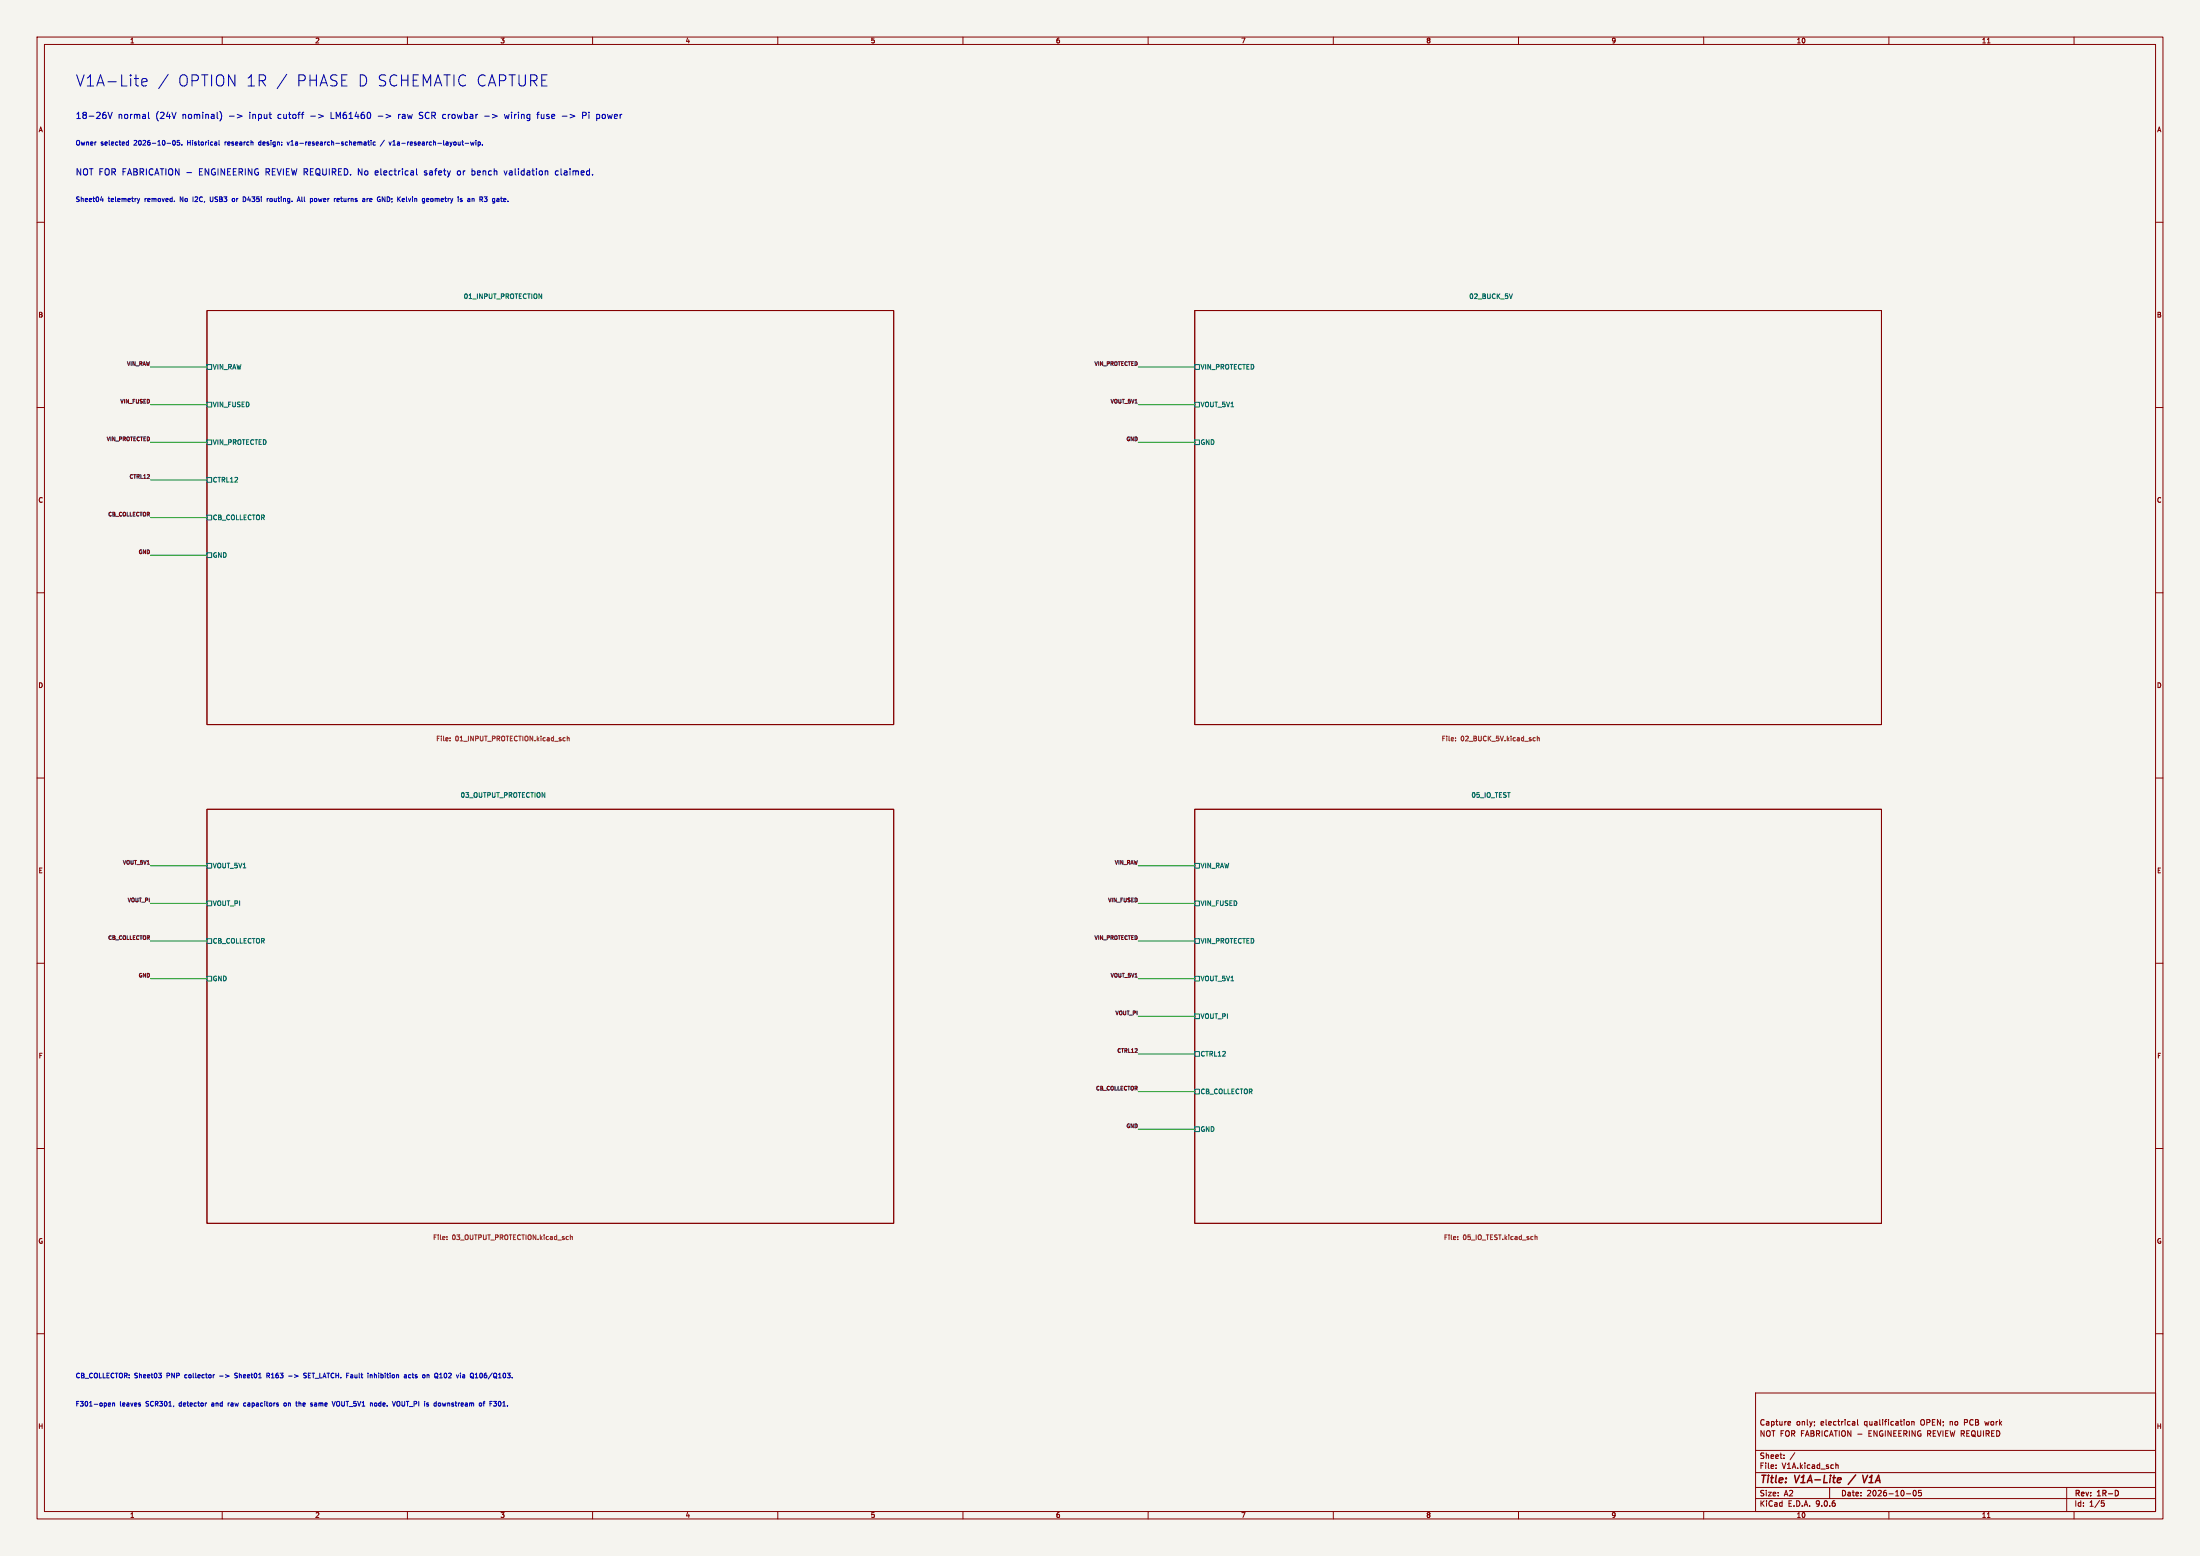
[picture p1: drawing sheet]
<svg xmlns="http://www.w3.org/2000/svg" width="594mm" height="420mm" viewBox="0 0 594 420" stroke-linecap="round" stroke-linejoin="round" font-family="sans-serif">
<path d="M0 0h594v420h-594z" fill="#f5f4ef" stroke="#f5f4ef" stroke-width=".27"/>
<g fill="none" stroke="#840000" stroke-width=".27">
<path d="M10 10h574v400h-574zM12 12h570v396h-570zM60 10v2M110 10v2M160 10v2M210 10v2M260 10v2M310 10v2M360 10v2M410 10v2M460 10v2M510 10v2"/>
<path d="M536.6 11.6h.7M560 10v2M10 60h2M582 60h2M55.9 83.8h185.4v111.8h-185.4zM322.6 83.8h185.4v111.8h-185.4zM10 110h2M582 110h2M10 160h2M582 160h2M10 210h2M55.9 218.4h185.4v111.8h-185.4z"/>
<path d="M322.6 218.4h185.4v111.8h-185.4zM582 210h2M10 260h2M582 260h2M10 310h2M582 310h2M10 360h2M474 376h108v32h-108zM582 360h2M474 397.5h108M474 391.5h108M479.5 396.2v.2"/>
<path d="M479.5 395.4v.2M481.7 393.5v.2M481.7 392.7v.2M483 383.7h.4l.1 .3-.8 .2M483.4 384.6l-.4 .1M484.6 392.1l-1.3 1.9M489.9 383.7v.2M490 384.6l-.1 .2M495.7 394.9v1.5M495.7 395.5l.5-.1 .1 1M500.3 383.7l.5 .2v.8M500.8 384.6l-.5 .1"/>
<path d="M500.8 384l-.5 .1M501.5 383.2v1.3l.2 .2M515 383.7l.5 .3v.5l-.5 .2M516.2 383.8l.5-.1 .1 1M516.2 383.7v1M535.9 383.7l.3 1M60 408v2M110 408v2M160 408v2M210 408v2M260 408v2M310 408v2"/>
<path d="M360 408v2M410 408v2M460 408v2M474 404.5h108M474 401.5h108M494 401.5v3M510 408v2M514.7 403.2h1.2M516.7 402.4l.2-.1a.8 .8 0 0 1 .5 .7 .8 .8 0 0 1-.5 .8l-.4-.6zM518.7 402.3h-.7v.7l.7-.1v.7l-.2 .2-.5-.2M536.6 409.6h.7M558 401.5v6.5"/>
<path d="M560 408v2M567.4 405.1h.7M567.5 405.6h.4l.3 .3-.2 .6-.5 .1"/>
</g>
<path d="M571.9 402.6v.8" fill="none" stroke="#840000" stroke-width=".3"/>
<path d="M497 399l.1 .3-1 .2M501 398.1l-2 2.6M502.9 398.2l.5 2 .9-2" fill="none" stroke="#840000" stroke-width=".4"/>
<g fill="none" stroke="#006464" stroke-width=".27">
<path d="M408.4 79.3l-.5 1.3M55.9 98.4h1.2v1.3h-1.2zM322.6 98.4h1.2v1.3h-1.2zM55.9 108.6h1.2v1.3h-1.2zM55.9 118.7h1.2v1.3h-1.2zM322.6 108.6h1.2v1.3h-1.2zM322.6 118.7h1.2v1.3h-1.2zM55.9 128.9h1.2v1.3h-1.2zM55.9 139.1h1.2v1.2h-1.2zM55.9 149.2h1.2v1.3h-1.2zM55.9 233h1.2v1.3h-1.2zM322.6 233h1.2v1.3h-1.2z"/>
<path d="M55.9 243.2h1.2v1.3h-1.2zM55.9 253.4h1.2v1.2h-1.2zM322.6 243.2h1.2v1.3h-1.2zM322.6 253.4h1.2v1.2h-1.2zM55.9 263.5h1.2v1.3h-1.2zM322.6 263.5h1.2v1.3h-1.2zM322.6 273.7h1.2v1.3h-1.2zM322.6 283.8h1.2v1.3h-1.2zM322.6 294h1.2v1.3h-1.2zM322.6 304.2h1.2v1.2h-1.2z"/>
</g>
<g fill="none" stroke="#725600" stroke-width=".27">
<path d="M121.5 199.8v.2M121.5 199.2v.1M152.5 199.1l.1 .1M152.6 199.9l-.1 .1M153.1 199.2h.5l.1 .8M153.1 198.7v1.3M393 199.8v.2M393 199.2v.1M414.2 199.1l.3 .1M414.5 199.9l-.3 .1M415.1 199.2h.5v.8M415.1 198.7v1.3"/>
<path d="M120.7 334.5v.1M120.7 333.8v.1M154 333.3v1.3M154 333.9l.5-.1v.8M393.6 334.5v.1M393.6 333.8v.1M414.5 333.9l.4-.1 .1 .8M414.5 333.3v1.3"/>
</g>
<g fill="none" stroke="#009600" stroke-width=".27">
<path d="M40.6 99.1h15.3M307.3 99.1h15.3M40.6 119.4h15.3M40.6 109.2h15.3M307.3 119.4h15.3M307.3 109.2h15.3M40.6 139.7h15.3M40.6 129.5h15.3M40.6 149.9h15.3M40.6 233.7h15.3M307.3 233.7h15.3M40.6 254h15.3"/>
<path d="M40.6 243.8h15.3M307.3 254h15.3M307.3 243.8h15.3M40.6 264.2h15.3M307.3 264.2h15.3M307.3 274.3h15.3M307.3 294.6h15.3M307.3 284.5h15.3M307.3 304.8h15.3"/>
</g>
<g fill="none" stroke="#0000c2" stroke-width=".27">
<path d="M29.2 30.3l.5 1.7 .6-1.7M34.2 39.1h.5M34.2 38.4h.5M34.7 37.9v1.3M38.3 22.2l1.4-.3-.1-.6-.9-.1-.4 .4 .1 1.5 .3 .1 .9-.1M40.1 30.3v1.5l.2 .2M45.4 20.1l-2.6 3.8M46.7 38l.2-.1a.62 .62 0 0 1 .4 .7 .62 .62 0 0 1-.5 .5l-.2-.4zM47.2 39.1h.1M48.5 37.9h-.6l-.1 .6 .6-.1 .1 .7h-.7M49.1 39.1v.1M59.1 37.9v1.1l.2 .2"/>
<path d="M59.4 30.1a1.95 1.95 0 0 1 0 2.6M61.9 31.4h1.3M64.1 30.9l1.2 .5-1.2 .4M69.9 38.4v.7M77.4 20.1l-2.6 3.8M77.5 38.3l.3 .9 .3-.9M81.4 30.9h.6M81.9 30.3h.1M83.9 31.4h1.3M86 30.9l1.3 .5-1.3 .4M98.3 38.4h.5l.1 .8M98.9 38.6l-.6 .3 .1 .3 .5-.1"/>
<path d="M99.3 38.3h.5M99.5 37.9v1.1l.3 .2M100.2 37.9v.1M100.2 38.3v.9M101.3 38.4l-.3-.1-.3 .3 .2 .5h.4M103.8 37.8l-1.1 1.7M105 38.3l.3 .9 .3-.9M107.6 30.9v1.1M107.7 31l-.1 .2M113.2 31.9l.2 .1M113.4 30.4l-.2 .2 .2 .4M125.6 38.7h1"/>
<path d="M127 38.3l.3 .9 .2-.6 .3 .6 .2-.9M128.5 37.9h.1M128.5 38.3v.9M128.5 37.9l.1 .1M129.1 38.4l.4-.1 .2 .3-.1 .5h-.5M129.1 38.3v1.3M130.3 39.1h.1M130.2 39.1h.1M130.8 31.4h1.3M136.2 30.9l.3 1.1 .3-.8M144.9 30.9h.7M145.6 30.3l-.4 .2v1.5"/>
<path d="M151.8 31.4h1.3M158.2 30.5l-.9-.2v1.7M158.2 31l-.9 .2M161.3 30.9l.5 .1 .1 .2-.1 .6-.5 .2M27.1 54h.8M27.7 53.6v.8M37.1 53.6l.3 .8M37.2 54.8h-.1M37.3 54.7l-.1 .1M37.4 54.4l-.1 .3M37.7 53.6l-.3 .8M47.1 54.3v.1"/>
<path d="M56.8 53.1v1.1l.2 .2M63.1 53.6l-.4 .2 .1 .5 .3 .1M66.3 53.3l-.6-.2v1.3l.6-.2M72.1 53.6v.8M72.5 53.6l-.4 .2M72.9 53.7v.6M80.2 54.4l.5-1.3 .4 1.3M80.4 54h.6M84.3 53.6v.8M84.9 53.7v.6M91 54l.6-.1-.1-.3h-.3l-.2 .1 .1 .7h.4M98.1 53.6h.3l.1 .8"/>
<path d="M98.5 54.4h-.4M98.5 53.9h-.4M99.1 53.6v.8M99.5 53.6l-.4 .2M102.6 53.2l-.6 .1M103.2 54.4v-1.3l.7 1.3M112.5 45.5v1.5l.2 .2M115.2 54l.6-.1-.1-.3h-.3l-.2 .1v.7h.5M123.6 46.3v.8M124.6 54l.2 .2M124.6 53.6h.1M124.8 54.2l-.2 .2"/>
<path d="M124.8 54.2h.1M127.4 45.5v1.7M127.4 47.2h.2M127.6 46.1l-.2 .1M130.2 53.3l-.6-.2v1.3M130.7 53.1h.8l-.4 .5M136.1 46.1l.4 1.1M147.8 46.2l.1 1M150.6 46.1l-.5 .1-.2 .2 .1 .7 .6 .1M29.3 379.5h.5M29.3 378.7h.4l.2 .3-.7 .1M30.4 378.8l.5-.1v.8"/>
<path d="M30.4 378.7v.8M42.8 370.6h.8l-.4 .5M43.3 371.1l.3 .3-.3 .5M55.8 378.7h-.2M57.6 371.1v.8M57.9 371.1l-.3 .2M61.6 378.7v.8M61.8 378.7l-.2 .2M63.4 371.9h.1M63.6 370.6l-.2 .3 .2 .3M66.3 378.7l-.5 .2v.5l.5 .1M72.1 371.3h.5"/>
<path d="M72.4 371.3l.4 .6M72.6 370.6h-.5v1.3M77.2 378.7h-.3l-.2 .2v.5l.5 .1M77.9 371.4h1M79.8 378.7h.5M80 378.3v1.1M80.2 379.5h.1M82.7 370.7l-.7 .1a.53 .53 0 0 0 .6 .6v.5h-.6M84 379.1l.4 .3-.4 .1M84 378.7h.3M89.7 378.3l.4 1.2 .4-1.2M90.9 378.4v1"/>
<path d="M99.9 371.2l.4-.1 .2 .1M99.9 371.1v.8M101.3 378.7l-.2 .2 .2 .6M106.8 378.3l-.4 1.2M107.7 378.3h-.4l-.2 .4 .1 .7 .5 .1M109.2 371.1h.5v.8M109.7 371.4l-.6 .2 .2 .3h.4M110.5 371.1l-.2 .2 .2 .6M115.3 371.1v.8M115.7 371.1l-.4 .1M117.4 370.8l.3-.2 .4 .2M118.6 378.7l.4 .2-.1 .5-.3 .1"/>
<path d="M118.7 371.9h.7M118.7 371l.4-.4v1.3M125.3 371.1h-.4M125.3 371.4l-.4 .2v.3h.4M128.3 371.9h.7M128.6 370.8l.1-.2v1.3M129.8 378.7l.3 .2-.3 .6M130.4 378.7h.5M130.9 378.3l-.3 .1v1.1M134.7 378.3l-.2 .4 .2 .8"/>
</g>
<g font-size="4.2" fill="#0000c2">
<text x="20.3" y="23.5">V1A-Lite</text>
<text x="47.6" y="23.5">OPTION 1R /</text>
<text x="79.2" y="23.5">PHASE D SCHEMATIC CAPTURE</text>
</g>
<g font-size="2.8" fill="#840000">
<text x="475" y="400.9">Title:</text>
<text x="484.7" y="400.9">V1A-Lite</text>
<text x="504.6" y="400.9">V1A</text>
</g>
<g font-size="2.4" fill="#0000c2">
<text x="20.3" y="32.4">18-26V</text>
<text x="31.8" y="32.4">normal</text>
<text x="42" y="32.4">(24V</text>
<text x="49.2" y="32.4">nominal)</text>
<text x="67.5" y="32.4">input</text>
<text x="75.3" y="32.4">cutoff</text>
<text x="89.8" y="32.4">LM61460</text>
<text x="102.7" y="32.4">-&gt;</text>
<text x="108.3" y="32.4">raw</text>
<text x="114.1" y="32.4">SCR crowbar</text>
<text x="131.9" y="32.4">-&gt;</text>
<text x="137.5" y="32.4">wiring</text>
<text x="146.4" y="32.4">fuse</text>
<text x="153.2" y="32.4">-&gt;</text>
<text x="158.8" y="32.4">Pi</text>
<text x="162.7" y="32.4">power</text>
<text x="20.3" y="47.6">NOT FOR FABRICATION -</text>
<text x="53.8" y="47.6">ENGINEERING REVIEW REQUIRED. No</text>
<text x="101.8" y="47.6">electrical</text>
<text x="115.2" y="47.6">safety</text>
<text x="124.2" y="47.6">or</text>
<text x="128.2" y="47.6">bench</text>
<text x="137.2" y="47.6">validation</text>
<text x="151" y="47.6">claimed.</text>
</g>
<g font-size="2.1" fill="#840000">
<text x="475" y="388">NOT FOR FABRICATION -</text>
<text x="475" y="385">Capture</text>
<text x="484.9" y="385">only;</text>
<text x="491.6" y="385">electrical</text>
<text x="503.5" y="385">qualification</text>
<text x="504.8" y="388">ENGINEERING REVIEW REQUIRED</text>
<text x="518.8" y="385">OPEN;</text>
<text x="526.9" y="385">no</text>
<text x="530.9" y="385">PCB</text>
<text x="536.7" y="385">work</text>
<text x="475" y="394">Sheet:</text>
<text x="475" y="396.7">File:</text>
<text x="481.1" y="396.7">V1A.kicad_sch</text>
<text x="475" y="406.9">KiCad</text>
<text x="475" y="404.1">Size:</text>
<text x="481.7" y="404.1">A2</text>
<text x="482.7" y="406.9">E.D.A.</text>
<text x="490.3" y="406.9">9.0.6</text>
<text x="497" y="404.1">Date:</text>
<text x="504" y="404.1">2026-10-05</text>
<text x="560" y="404.3">Rev:</text>
<text x="560" y="406.9">Id:</text>
<text x="564.1" y="406.9">1/5</text>
<text x="566.4" y="404.3">1R-D</text>
</g>
<g font-size="1.8" fill="#840000">
<text x="35" y="11.9">1</text>
<text x="85" y="11.9">2</text>
<text x="135" y="11.9">3</text>
<text x="185" y="11.9">4</text>
<text x="235" y="11.9">5</text>
<text x="285" y="11.9">6</text>
<text x="335" y="11.9">7</text>
<text x="385" y="11.9">8</text>
<text x="435" y="11.9">9</text>
<text x="485" y="11.9">10</text>
<text x="535" y="11.9">11</text>
<text x="10.3" y="35.9">A</text>
<text x="582.3" y="35.9">A</text>
<text x="10.3" y="85.9">B</text>
<text x="582.3" y="85.9">B</text>
<text x="10.3" y="135.9">C</text>
<text x="582.3" y="135.9">C</text>
<text x="10.3" y="185.9">D</text>
<text x="582.3" y="185.9">D</text>
<text x="10.3" y="235.9">E</text>
<text x="582.3" y="235.9">E</text>
<text x="10.3" y="285.9">F</text>
<text x="582.3" y="285.9">F</text>
<text x="10.3" y="335.9">G</text>
<text x="582.3" y="335.9">G</text>
<text x="10.2" y="385.9">H</text>
<text x="582.2" y="385.9">H</text>
<text x="35" y="409.9">1</text>
<text x="85" y="409.9">2</text>
<text x="135" y="409.9">3</text>
<text x="185" y="409.9">4</text>
<text x="235" y="409.9">5</text>
<text x="285" y="409.9">6</text>
<text x="335" y="409.9">7</text>
<text x="385" y="409.9">8</text>
<text x="435" y="409.9">9</text>
<text x="485" y="409.9">10</text>
<text x="535" y="409.9">11</text>
</g>
<g font-size="1.8" fill="#0000c2">
<text x="20.3" y="39.6">Owner</text>
<text x="27.2" y="39.6">selected</text>
<text x="36.3" y="39.6">2026-10-05.</text>
<text x="50.9" y="39.6">Historical</text>
<text x="61.2" y="39.6">research</text>
<text x="70.5" y="39.6">design:</text>
<text x="78.4" y="39.6">v1a-research-schematic</text>
<text x="106.4" y="39.6">v1a-research-layout-wip.</text>
<text x="20.3" y="54.8">Sheet04</text>
<text x="29.2" y="54.8">telemetry</text>
<text x="39.2" y="54.8">removed.</text>
<text x="48.9" y="54.8">No</text>
<text x="52.5" y="54.8">I2C,</text>
<text x="57.4" y="54.8">USB3</text>
<text x="63.6" y="54.8">or</text>
<text x="66.7" y="54.8">D435i</text>
<text x="73.4" y="54.8">routing.</text>
<text x="81.8" y="54.8">All</text>
<text x="85.4" y="54.8">power</text>
<text x="92.1" y="54.8">returns</text>
<text x="100" y="54.8">are</text>
<text x="104.2" y="54.8">GND; Kelvin</text>
<text x="116.7" y="54.8">geometry</text>
<text x="126.6" y="54.8">is</text>
<text x="129.4" y="54.8">an</text>
<text x="132.8" y="54.8">R3</text>
<text x="136.5" y="54.8">gate.</text>
<text x="20.3" y="372.3">CB_COLLECTOR: Sheet03</text>
<text x="45.1" y="372.3">PNP</text>
<text x="50.1" y="372.3">collector</text>
<text x="59.7" y="372.3">-&gt;</text>
<text x="64" y="372.3">Sheet01</text>
<text x="72.9" y="372.3">R163</text>
<text x="79" y="372.3">-&gt;</text>
<text x="83.3" y="372.3">SET_LATCH. Fault</text>
<text x="101" y="372.3">inhibition</text>
<text x="111" y="372.3">acts</text>
<text x="116.2" y="372.3">on</text>
<text x="119.7" y="372.3">Q102</text>
<text x="125.8" y="372.3">via</text>
<text x="129.7" y="372.3">Q106/Q103.</text>
<text x="20.3" y="379.9">F301-open</text>
<text x="32.3" y="379.9">leaves</text>
<text x="39.5" y="379.9">SCR301,</text>
<text x="48.6" y="379.9">detector</text>
<text x="57.6" y="379.9">and</text>
<text x="62.2" y="379.9">raw</text>
<text x="66.7" y="379.9">capacitors</text>
<text x="77.7" y="379.9">on</text>
<text x="81.2" y="379.9">the</text>
<text x="85.3" y="379.9">same</text>
<text x="91.5" y="379.9">VOUT_5V1</text>
<text x="101.8" y="379.9">node.</text>
<text x="108.1" y="379.9">VOUT_PI is</text>
<text x="119.7" y="379.9">downstream</text>
<text x="132.1" y="379.9">of</text>
<text x="135.1" y="379.9">F301.</text>
</g>
<g font-size="1.8" fill="#006464">
<text x="125.1" y="80.9">01_INPUT_PROTECTION</text>
<text x="396.6" y="80.9">02_BUCK_5V</text>
<text x="57.3" y="99.9">VIN_RAW</text>
<text x="324" y="99.9">VIN_PROTECTED</text>
<text x="57.3" y="110.1">VIN_FUSED</text>
<text x="324" y="110.1">VOUT_5V1</text>
<text x="57.3" y="120.2">VIN_PROTECTED</text>
<text x="324" y="120.2">GND</text>
<text x="57.3" y="130.4">CTRL12</text>
<text x="57.3" y="140.6">CB_COLLECTOR</text>
<text x="57.3" y="150.7">GND</text>
<text x="124.3" y="215.5">03_OUTPUT_PROTECTION</text>
<text x="397.2" y="215.5">05_IO_TEST</text>
<text x="57.3" y="234.5">VOUT_5V1</text>
<text x="324" y="234.5">VIN_RAW</text>
<text x="57.3" y="244.7">VOUT_PI</text>
<text x="324" y="244.7">VIN_FUSED</text>
<text x="57.3" y="254.9">CB_COLLECTOR</text>
<text x="324" y="254.9">VIN_PROTECTED</text>
<text x="57.3" y="265">GND</text>
<text x="324" y="265">VOUT_5V1</text>
<text x="324" y="275.2">VOUT_PI</text>
<text x="324" y="285.3">CTRL12</text>
<text x="324" y="295.5">CB_COLLECTOR</text>
<text x="324" y="305.7">GND</text>
</g>
<g font-size="1.8" fill="#725600">
<text x="117.7" y="200.3">File:</text>
<text x="122.9" y="200.3">01_INPUT_PROTECTION.kicad_sch</text>
<text x="389.1" y="200.3">File:</text>
<text x="394.4" y="200.3">02_BUCK_5V.kicad_sch</text>
<text x="116.8" y="334.9">File:</text>
<text x="122" y="334.9">03_OUTPUT_PROTECTION.kicad_sch</text>
<text x="389.7" y="334.9">File:</text>
<text x="395" y="334.9">05_IO_TEST.kicad_sch</text>
</g>
<g font-size="1.4" fill="#0f0f0f">
<text x="34.1" y="98.8">VIN_RAW</text>
<text x="295.4" y="98.8">VIN_PROTECTED</text>
<text x="32.4" y="108.9">VIN_FUSED</text>
<text x="299.7" y="108.9">VOUT_5V1</text>
<text x="28.7" y="119.1">VIN_PROTECTED</text>
<text x="304" y="119.1">GND</text>
<text x="34.8" y="129.3">CTRL12</text>
<text x="29.1" y="139.4">CB_COLLECTOR</text>
<text x="37.3" y="149.6">GND</text>
<text x="33" y="233.4">VOUT_5V1</text>
<text x="300.8" y="233.4">VIN_RAW</text>
<text x="34.3" y="243.6">VOUT_PI</text>
<text x="299.1" y="243.6">VIN_FUSED</text>
<text x="29.1" y="253.7">CB_COLLECTOR</text>
<text x="295.4" y="253.7">VIN_PROTECTED</text>
<text x="37.3" y="263.9">GND</text>
<text x="299.7" y="263.9">VOUT_5V1</text>
<text x="301" y="274">VOUT_PI</text>
<text x="301.5" y="284.2">CTRL12</text>
<text x="295.8" y="294.4">CB_COLLECTOR</text>
<text x="304" y="304.5">GND</text>
</g>
</svg>
